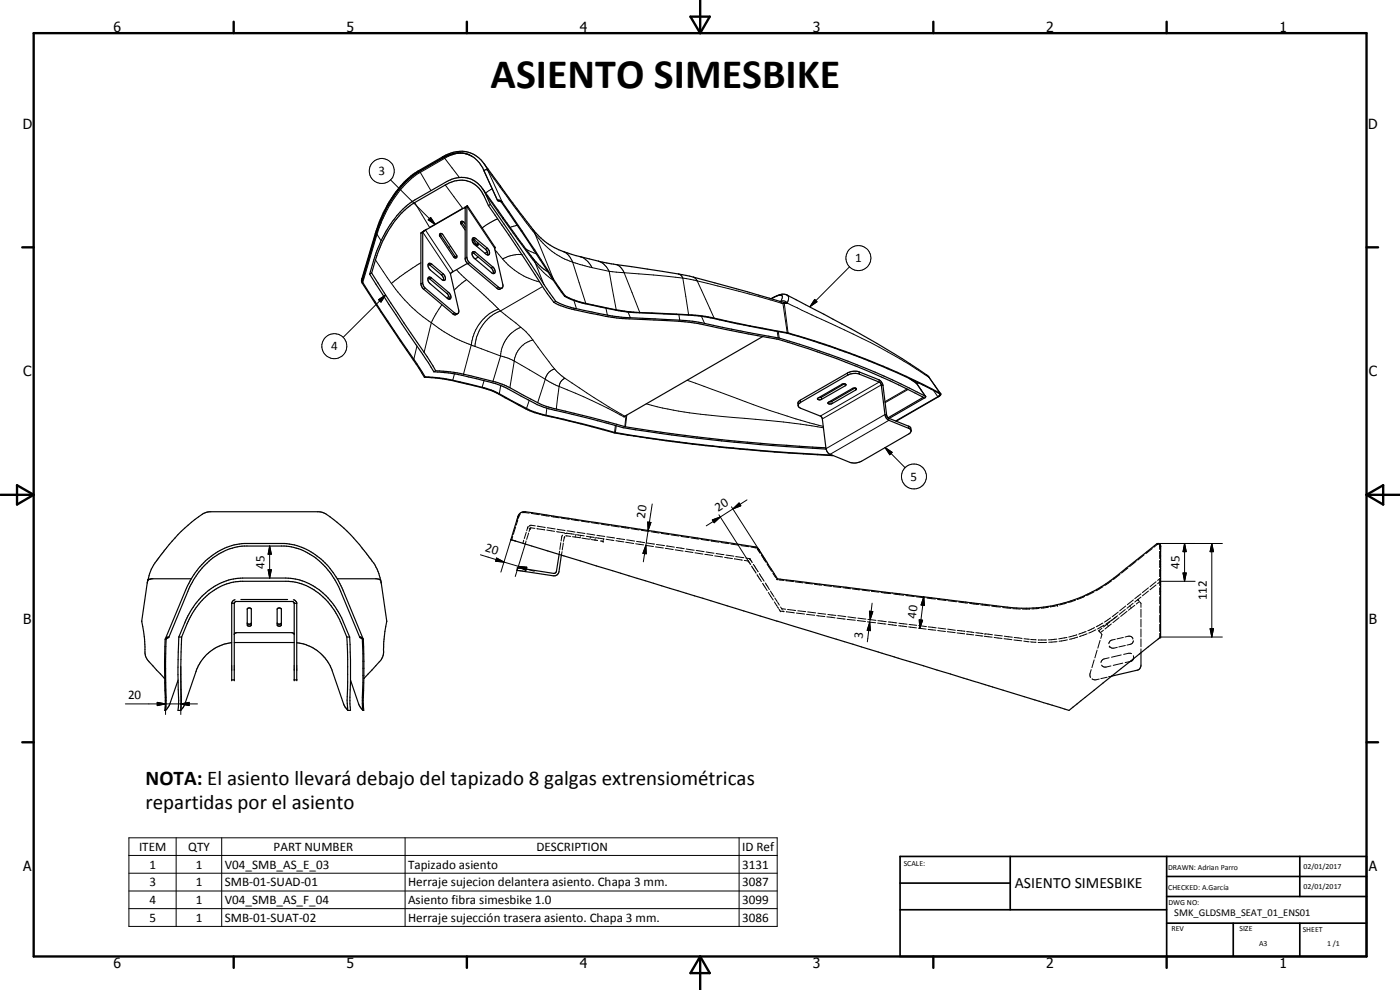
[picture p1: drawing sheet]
<svg xmlns="http://www.w3.org/2000/svg" width="420mm" height="297mm" viewBox="0 0 420 297" stroke-linecap="round" stroke-linejoin="round" font-family="sans-serif">
<g fill="none" stroke="#000" stroke-width=".3">
<path d="M117.2 54l13.4 13.4M125.5 51.3l-.1 .1 .1 .3M125.9 51.5l.2 .2M126.1 51.7a31.7 31.7 0 0 0-11.7 15.2l-1.3 3.4M126.1 51.7l3.2 5.5M132.9 47l-.2 .4 .2 .1M133.3 47.2l.2 .3M133.5 47.5l-7.4 4.2M133.5 47.5l4.4 5.8M133.6 55.5l5.2 7M137.7 46l-1.5 .3-2.7 1.2M145.2 49l1.2 2.1"/>
<path d="M145.9 58.5l8.1 11.5 6.6 8.8M146.4 51.1l-.7-.2-.5 .3 4.1 8.9M146.4 51.1l4.3 9.6M146.4 51.1l14.2 19M147.7 56.6l-2 1.3M150.2 55.8l-.1 .5M112.7 78l4.8 7M112.7 70h.1M112.7 70h-.1M112.8 69.9l.2 .1M112.8 69.9l-4 13.6M112.8 69.9l-.1 .1"/>
<path d="M113 70.2l.1 .1M113.1 70.3l-4.2 14.5M113.1 70.3l1.3 2M124.4 60.8l4.5 7.4M126.3 78.8l-4.7 3.1-4.1 3.1M126.9 69.6l8.3 12.5M128 68.7l-.3 .3 8.3 12.5M128.5 66l.7-.8 1.4 2.2zM129.2 65.2l1.4 2.2-2.1-1.4zM129.6 79.2l-.6 .3M132.3 70.6l-.3 .3M135.2 73.9l-.5 .3"/>
<path d="M136.5 76.8l-.4 .3M138.7 66.9l-.3 .3M139.7 62l-.3 .3 .2 .3M140.1 77.2l-.5 .3M140.1 62l8.3 12.4M140.9 78.8l-.5 .4M142.7 75.7l-.5 .3M142.8 73.2l-.3 .2M142.8 71.6l-.5 .3M146.3 74.5l-.6 .3M148.5 74.9l2.3 2.8M149.4 65.7l-2.6 1.3-2.1 1.4"/>
<path d="M150.8 77.7a21.4 21.4 0 0 0 11.2 6.9M150.9 65.2v.5M155.3 67.6l-2.2 .6M156.6 76.4h-.3a8.6 8.6 0 0 0-4 .6l-1.5 .7M157.8 74.7l3.2 1.5M159.8 77.4l.8 1.4M159.8 68.7l.8 1.4M160.6 70.1a22.4 22.4 0 0 0 11.3 8.6M160.6 70.1l5.5 13.6M160.6 78.8a20.1 20.1 0 0 0 5.5 5.3M160.6 78.8l2.6 6.5M169 75.4a5.1 5.1 0 0 1 2.9 3.3"/>
<path d="M171.9 78.7l5.8 1.6M171.9 78.7l3.9 12.3M174.1 77l1.1 .4 .9 .7 1.6 2.2M179.6 78.4l.9 .3a6.1 6.1 0 0 1 2.3 2.7M184.8 79.4h.2a4.3 4.3 0 0 1 2.3 2.4M113.6 89.9l2.1-1.4-1.4 2.1zM115.7 88.5l-12.7 12.7M117.5 85a44.8 44.8 0 0 0 11.9 11.8M126.9 84.8l-.6 .3M127.7 86.5l-.5 .3M129.4 96.8a41.2 41.2 0 0 0 12 6.7M129.4 96.8l-2.1 8.9"/>
<path d="M129.5 83.4l-.5 .3M132.6 91.4l-1.8 2.7-1.4 2.7M133 82.2l-.6 .3M134.7 87.8l-.6 .3M134.7 88.8l-.6 .6M136.4 93.9l-.5 .2M137 80.9l3 3M140 83.9l4 3.5 6.2 5.9M140 83.9l-3.7 3.2M147.9 80.1l-.5 .3M149.6 92.7l-1.9 .9-1.4 1a13.4 13.4 0 0 0-4 5.5l-.9 3.4M149.6 86.2l-.5 .3"/>
<path d="M150.2 93.3l-1.5 .7a12.4 12.4 0 0 0-5.5 6.6l-.7 3.3M150.2 93.3l6.1 4.9M156.3 98.2a9.3 9.3 0 0 0-4 3l-.2 .3a10.3 10.3 0 0 0-1.9 5.3M156.3 98.2l1.6 1.4 2 2.4M162.8 86l-12.6 7.3M172.2 90.2l.8 2.4M177.7 80.3l5.1 1.1M181.9 92.5l.4 2M182.8 81.4l4.5 .4M182.8 81.4l2.1 11.6M187.3 81.8l17.6 1.6M187.3 81.8l4.7 12"/>
<path d="M188.5 93.6l.7 1.7M203.6 82.2a1.78 1.78 0 0 1 1.3 1.2M203.7 94.4l.3 1.7M204.9 83.4l4.3 .9M204.9 83.4l1.8 11M208.1 83.1l.5 .3 .6 .9M209.2 84.3l12.5 3.1 12.8 3.6M209.2 84.3l5.1 11.2M210.5 94.9l.9 2.1M231.5 89.7l1.6-.9a1.27 1.27 0 0 1 1.7 0l-.1 .7-.4 1M231.6 89.5l-.1 .1M233.2 99.4l.3 2"/>
<path d="M233.6 99.5l.2 1.9M234 90.4l.2 .1M234.2 90.5l.3 .5M234.3 90.5l1-.2 1 .6M234.5 91l.5 .1 1.3 8.7M235.4 90.9l1.1 9M236.2 88.5a1.76 1.76 0 0 1 .1 2.4M236.3 90.9l-.1 .2M236.3 90.9l8.8 4.3a198.3 198.3 0 0 1 33.7 18M244.5 89.8l.7 .8-2.1 1.4zM255 80.1l-11.9 11.9M125.1 103.8l-.9 4"/>
<path d="M136.4 112.2l-.5 1.9M141.4 103.5l1.1 .4M141.4 103.5l-2.3 8.8M142.5 103.9l7.7 2.9M145.3 114.2l-.6 2M150.2 106.8l2.2 .6 1.9 .9M150.2 106.8l-2.3 7.6M150.3 115.7l-.5 2.5M154.3 108.3l9.3 5.5M154.3 108.3l-1.3 8M159.9 102a7.5 7.5 0 0 0-5.6 6.3M159.9 102l6.5 8.7"/>
<path d="M163.6 113.8l4.2 2.2M163.6 113.8l-2.2 7M166.4 110.7l-1.6 .9-.8 1.2-.4 1M166.4 110.7l3.1 2.8M167.8 116a163.5 163.5 0 0 1 19.5 9.1M167.8 116l-.8 6.7M169.5 113.5l-1.3 1.1-.4 1.4M169.5 113.5l8.8 5.8 9.2 5.6M206.2 114.1l7.6 2.7a273.8 273.8 0 0 0 33.3 11.1M246.5 119.2l.1 .6M253.6 115.2l.1 .5M254.3 111.9l.1 .7"/>
<path d="M256.7 116.5l.1 .5M257.8 111.6l.1 .7M263.8 114l.1 .6-17.7 10.2M265 115.7l-.5-.2-17.7 10.2M272.2 116.7l-6.6 3.8M272.5 116.9l-6.9 3.9M272.7 113.5l2.3 1.5M273.3 113.7h.1M274.9 114.9l.1 .1M275 115l.2 .1M275 115l2.7 3.9M275.7 114.9l-.5 .3"/>
<path d="M276.8 119l.1 .3M278.1 112.5l.7 .7M278.8 113.2l3.3 4.8M278.8 113.2l.2 .2M280.2 117.1l1.3 1.9M158.8 120.1l-.8 2.5M164.1 122.5l-.2 2.1M184.7 127.7l-.3 2.1M184.9 127.8l-.2 2M187.9 124.7l-.4 3.3M188.1 124.5l-.4 3.6M194 121.2l1.6 .4a107.2 107.2 0 0 0 14.7 2.7l6.5 .7a282.3 282.3 0 0 1 30.3 3.4"/>
<path d="M240.2 120.1l.1 .6M249.7 120.4l.1 .7M265.6 134.3l2.1 1.4-.7 .7zM265.6 134.3l6 6M266.1 124.6l-.5-.2-17.7 10.2M266.7 125.5l.1 .6-17.7 10.2M272.6 127.8l.1 .7M154.8 158.1l-.7 2.2M155.4 156l-.5 1.6M155.7 155h.1M156.1 154.3l-.6 1.2M156.8 153.8l2 .2"/>
<path d="M157.9 159.7l-.6 1.9M158.4 158.3h.1M158.4 158.3l-.3 1M158.6 157.9l-.2 .4M158.7 159.9l-.6 1.9M159 157.6h.1M159 157.6l1.6 .2M159.1 158.5h.1M159.1 158.5l-.3 1M159.1 158.4h.1M159.1 158.4v.1M159.2 158.4l1.3 .1"/>
<path d="M159.4 154.1l2.4 .3M161.1 158.6l2.4 .4M161.2 157.9l2.4 .3M162.4 154.5l2.4 .4M164.1 159l2.3 .4M164.2 158.3l2.4 .4M165.4 155l2.4 .4M167 159.5l2.4 .4M167.2 158.8l2.4 .4M168.4 155.4l2.4 .4M170 160l2.4 .3M170.2 159.3l2.4 .3"/>
<path d="M171.4 155.9l2.4 .4M173.2 159.7l2.3 .4M174.4 156.3l2.4 .4M177.4 156.8l2.4 .4M180.4 157.3l2.4 .3M183.4 157.7l2.4 .4M186.4 158.2l2.4 .3M189.4 158.6l2.4 .4M192.4 159.1l2.4 .4M194.4 156.6l1 .2-.9 2.4zM195.4 159.6l2.4 .3M195.7 151.2l-2.6 17.4"/>
<path d="M213.8 156l2.4-.9-1.9 1.7zM215.8 154.5l8.8 13.8M219.5 152.1l8.2 12.7M220 152.7l1.8-1.8 .5 .9zM224.2 150l-12.2 7.8M80.5 170.9h.9l-.5 2.5zM80.9 163.8l.5 2.5h-.9zM80.9 163.8v9.6M144.2 166.5l7.1 2.2M149 167.4l2.3 1.3-2.6-.3zM151.3 168.7l4.3 1.2M153.3 161.9l-3 9.8"/>
<path d="M153.9 160.9l-.3 1.1M155.6 169.9l2.5 .3-.3 1zM155.6 169.9l4.7 1.5M157.2 162.1l-.3 .9M157.9 162.3l-3.3 10.7M167.9 165.4l-.1 1M168.3 162.8l-.3 2M168.7 165.5l-.2 1M168.9 160.6l-.5 1.7M169.1 162.9l-.4 2.1M169.4 161h.1M169.4 161l-.3 1.4"/>
<path d="M169.7 160.8l1.6 .2M170.3 160l-.8 .1M171.8 161l2.3 .3M172.7 160.9l-.1 .3M172.8 160.4l-.1 .3M173 160.4l2.3 .4M174.1 161.1v.3M174.2 160.6v.3M174.7 161.5l2.2 .3M176 160.9l2.3 .3M176.1 160.1l2.4 .4M177.1 161.6v.2"/>
<path d="M177.2 161.1v.2M177.4 161.9l1.2 .2M178.6 162.1l.8 .1M178.6 161.8v.3M178.6 161.3v.2M178.9 161.3l2.4 .4M179.1 160.6l2.4 .4M180.2 162.3l.8 .1M181 162.4h.1M181 162.2v.2M181.1 161.7v.2M181.9 161.8l2.3 .4"/>
<path d="M182.1 161.1l2.4 .3M184.9 162.2l2.3 .4M185.1 161.5l2.4 .4M187.8 162.7l2.4 .4M188.1 162l2.3 .3M190.8 163.2l2.4 .3M191 162.4l2.5 .4M193.7 163.6l2.4 .4M193.8 163.6l.2 2.6-1.1-.2zM194 162.9l2.4 .3M196.7 164.1l2.4 .3M197 163.4l2.4 .3"/>
<path d="M198.4 160l2.4 .4M199.7 164.5l2.3 .4M200 163.8l2.4 .4M201.4 160.5l2.4 .3M202.6 165l2.4 .4M203 164.3l2.3 .3M204.4 161l2.4 .3M205.6 165.4l2.4 .4M205.9 164.7l2.5 .4M207.4 161.4l2.4 .4M208.6 165.9l2.3 .3M208.9 165.1l2.4 .4"/>
<path d="M210.4 161.8l2.4 .4M211.5 166.3l2.4 .4M211.9 165.6l2.4 .4M213.4 162.3l2.4 .4M214.5 166.8l2.4 .3M214.9 166.1l2.4 .3M216.4 162.8l2.4 .3M217.5 167.2l2.3 .4M217.9 166.5l2.3 .4M219.4 163.2l2.4 .4M220.4 167.7h.1M220.5 167.7l2.3 .4"/>
<path d="M220.8 167l2.4 .3M222.4 163.7l2.4 .3M223.4 168.1l1.2 .2M223.8 167.4l1.2 .2M224.6 168.3h.1M224.6 168.3l.6 1M225 167.6h.1M225 167.6l.1 .1M225.1 167.7l.7 1M225.1 167.7h.1M225.2 169.3h.1M225.4 164.1l1.5 .3"/>
<path d="M225.6 169.8l1.3 2.2M226.1 169.3l1.4 2.3M227.2 164.6l.2 .3M227.2 172.5l1.3 2M227.2 172.5h.1M227.4 164.9h.1M227.4 164.9l.7 1.1M227.5 164.9v.1M227.9 172.1l1.4 2.3M228.5 166.5l1.4 2.2M228.8 175l1.4 2.2M229.7 174.9l1.2 2"/>
<path d="M230.2 169.2l1.4 2.2M230.6 177.8l1.5 2.2M231.2 177.3l1.1 1.7M231.9 172l.9 1.3M232.5 179.4l.7 1.1M233 173.6l.2 .3M233.1 173.9h.5M233.8 174l1.4 .2M235.8 174.2l2.3 .3M238.7 174.6l2.2 .3M241.5 174.9l2.3 .3M244.4 175.3l2.3 .3"/>
<path d="M247.3 175.6l2.2 .3M250.1 176l2.3 .3M253 176.3l2.3 .4M255.8 176.7l2.3 .3M258.7 177l2.3 .3M261.5 177.4l2.3 .3M264.4 177.8l2.9 .3M268.2 178.2l3 .4M271.9 178.7l2.5 .3M275 179.1l2.6 .3M277.2 179.1l.2 2.6-1-.2zM277.2 179.1l-1.2 9.4"/>
<path d="M278.2 179.5l2.5 .2M281.4 179.9l2.5 .3M325.5 178.9l-2.2 1M328.3 177.6l-2.2 1.1M331 176l-2.1 1.3M333.7 174.2l-2.2 1.5M336.1 172.3l-2 1.6M338.5 170.4l-1.9 1.6M340.9 168.4l-1.9 1.6M341.5 179.9h.1M341.5 179.9l-.9 .7M341.5 179.9l.2 .3"/>
<path d="M342.4 179.2l-.9 .7M342.4 178.2l-1.8 1.4M343.4 166.5l-2 1.6M344.7 177.3l-1.9 1.5M344.7 176.4l-1.9 1.4M345.8 164.6l-1.9 1.5M347 175.5l-1.9 1.5M347 174.5l-1.9 1.5M347.5 163.1h19.3M347.6 163.3l-1.3 .9M347.9 163.4l.2 1.5M348.1 163.8h.1"/>
<path d="M348.1 165.4v2.2M348.1 168.1v2.2M348.1 170.9v2.1M348.1 173.6v2.2M348.1 176.3v2.2M348.1 179v2.2M348.2 163.8h.1M348.3 173.4l-.9 .8M355 171.9h1l-.5 2.5zM355.5 163.1l.5 2.4h-1zM355.5 163.1v11.3M358.7 174.4h-10.4l-.9 .7"/>
<path d="M363.7 163.1l.5 2.4h-1zM363.7 163.1v28M232.4 180.6l.8 1.3M233.3 182.1l.3 .4M233.4 180.8l.5 .8M233.8 182.8l.3 .5M234.3 182.1l.3 .5M234.6 182.6l.2 .3M234.6 182.6l1.2 .2M235 183.3l.2 .3M235.4 183.5l-1.3-.2 .2 .3M236 183.6l2.4 .3"/>
<path d="M236.4 182.9l2.4 .3M239 183.9l2.5 .3M239.4 183.3l2.4 .2M242.1 184.3l2.4 .3M242.4 183.6l2.4 .3M245.1 184.7l2.5 .3M245.4 184l2.4 .3M248.1 185.1l2.5 .3M248.4 184.4l2.5 .3M251.2 185.5l2.4 .3M251.4 184.7l2.5 .3M254.2 185.8l2.5 .3"/>
<path d="M254.5 185.1l2.4 .3M257.3 186.2l2.4 .3M257.5 185.5l2.4 .3M260.3 186.6l2.5 .3M260.5 185.8l2.4 .3M260.9 183.4l1 .1-.8 2.4zM261 186.7l.2 2.5-.9-.1zM261 186.7l-.7 5.9M261.1 185.9l-.1 .8M261.7 181l-.6 4.9M263.4 186.9l2.5 .3M263.5 186.2l2.5 .3"/>
<path d="M266.5 187.3l2.6 .4M266.6 186.6l2.5 .3M269.7 187.7l2.4 .3M269.8 187l2.4 .3M272.7 188.1l2.3 .3M272.8 187.4l2.3 .2M275.6 188.5l2.3 .3M275.7 187.7l2.3 .3M275.9 186l1 .1-.9 2.4zM278.5 188.8l2.3 .3M278.6 188.1l2.4 .3M281.4 189.2l2.3 .3"/>
<path d="M281.5 188.4l2.3 .3M284.3 189.5l2.4 .3M284.4 188.8l2.3 .3M284.6 180.3l2.5 .3M287.2 189.9l2.3 .3M287.3 189.1l2.3 .3M287.7 180.6l2.7 .4M290 190.2l2.2 .3M290.1 189.5l2.2 .3M291 181l2.7 .4M292.8 190.6l2.2 .2M292.9 189.8l2.2 .3"/>
<path d="M294.3 181.5l2.7 .3M295.5 190.9l2.3 .3M295.6 190.2h.1M295.6 190.2l2.2 .3M297.6 181.9l2.7 .3M298.4 191.3l2.3 .3M298.5 190.5l2.3 .3M300.9 182.3l2.5 .2M301.3 191.6l2.4 .3M301.4 190.9l2.4 .3M303.9 182.6l2.3 .2M304.3 192l2.4 .3"/>
<path d="M304.4 191.3l2.3 .3M306.8 182.8h2.3M307.2 192.4l1.7 .2M307.3 191.6l1.6 .2M309.3 192.6l1.6 .1M309.3 191.9l1.7 .1M311.6 192h2.5M311.9 182.5l-2.2 .2M314.1 192.7l-2.5 .1M314.7 182.2l-2.2 .3M315.3 182.1h-.1M317.1 191.8l-2.4 .2"/>
<path d="M317.2 192.5l-2.5 .2M317.4 181.7h.1M317.4 181.7l-2.1 .4M320.1 180.9l-2.1 .6M320.2 191.3l-2.5 .4M320.3 192l-2.5 .4M322.8 180.1l-2.1 .7M323.2 190.5l-2.5 .6M323.4 191.2l-2.4 .6M326 189.5l-2.2 .8M326.3 190.2l-2.3 .8M328.4 198l-.7 2.3"/>
<path d="M328.5 188.3l-2 .9M328.9 189l-2.1 .9M329.3 195.1l-.7 2.3M330.1 192.2l-.6 2.3M330.4 190l.3 .4-.3 1.2M330.6 199.6l.8 .6 2-.4M330.7 188.5l-.9 .7 .3 .5M331 186.9l-2 1.1M331.2 189.1l-1 .7M331.4 187.6l-2 1.1M332.2 187.3l.2 .2M332.5 187.7l.2 .2"/>
<path d="M332.9 197.4l-1.8 .4-.5 .5-.2 .5M332.9 193.9h.1M332.9 193.9l.9 .6 1.5-.3M333.1 186.6l-1.9 1.5M333.3 185.4l-1.8 1.2M333.5 187.2l-1.9 1.5M333.8 186l-1.9 1.3M334.7 191.8l-1.4 .4-.5 .9M335.1 185l-.9 .7M335.4 184.7l-1.9 1.5M335.6 183.6l-1.8 1.4M335.9 185.3l-1.9 1.5"/>
<path d="M336.5 196.5l-2.9 .7M337 199l-2.9 .6M337.1 191.3l-1.9 .4M337.6 191.1a1.86 1.86 0 0 1 2 0l.4 .4M337.7 193.7l-1.9 .4M337.7 182.9l-1.8 1.5M337.9 181.8l-1.9 1.5M338.2 183.4l-1.9 1.6M339 181.8l.2 .2M339.1 198.5l-1.4 .3M339.4 182.2l.1 .2M339.5 196.1l-.8-.1-1.5 .3"/>
<path d="M340 191.5h.1M340.1 181l-1.9 1.5M340.1 180l-1.8 1.4M340.1 192.2l-.4 .9-1.5 .4M340.1 196.8v.9M340.6 181.6l-1.9 1.5M341.7 180.2l.1 .1M342 180.5l-1 .7M342.1 180.6l.3 .4v1.2M342.4 182.8v2.4M342.4 185.8v2.3M342.4 188.7v2.4"/>
<path d="M342.4 191.7v2.4M342.4 194.7v1.1M348.1 181.8v2.2M348.1 184.5v2.2M348.1 187.3v2.2M348.1 190v1.2M348.1 191.3h.1M348.3 191.1h18.5M363.2 188.6h1l-.5 2.5zM37.6 211.2h21.7M47.2 210.7l2.5 .5-2.5 .5zM49.7 200.4v14"/>
<path d="M54.3 211.2l2.5-.5v1zM54.3 200.1v14.3M327.5 200.9l-.4 1.4 .2 .9M327.7 203.7l.9 .3 1.3-.2M332.3 203.2l-1.9 .4M333.7 202.9l-1 .2M38.7 251.4h194.5v26.6h-194.5zM38.7 256.7h194.5M52.9 251.4v26.6M66.5 251.4v26.6M121.6 251.4v26.6M221.8 251.4v26.6"/>
<path d="M38.7 262h194.5M38.7 267.3h194.5M38.7 272.6h194.5"/>
<circle cx="114.6" cy="51.3" r="3.7"/>
<circle cx="257.6" cy="77.4" r="3.7"/>
<circle cx="100.3" cy="103.9" r="3.8"/>
<circle cx="274.3" cy="143" r="3.8"/>
</g>
<g fill="none" stroke="#000" stroke-width=".35">
<path d="M141.6 46.9a8.7 8.7 0 0 0-8.7 .6l-7.4 4.2a25.9 25.9 0 0 0-7.6 7.8 40.5 40.5 0 0 0-4.7 9.9l-4.3 14.4M144.8 56.6l13.5 18.7a20.2 20.2 0 0 0 6.2 6.3M126.3 69.9l.1 15.7 .5 1 9 7.5 .7 .4 .8-.4M126.9 69.6v15.5l.1 .5 .5 .7 9.3 7.8a.72 .72 0 0 0 .8-.2 .72 .72 0 0 0 .1-.9l-2.5-10.9 5.1-3.1M126.9 69.6l-.6 .3M127.7 69l-1.4 .9M127.7 69l-.8 .6M128.5 79.3l.4-.3 .7 .2 3.4 3a1.21 1.21 0 0 1 .3 2h-.2M128.5 79.3l4.1 3.3 .5 .9v.7M128.5 79.3l.1 .9 .5 .8 4 3.2M132 70.1h.5l.4 .3 4.1 6.2v.7h-.6l-.3-.2-4.2-6.4zM132.2 70.1v.4l4.3 6.3 .6 .3"/>
<path d="M138.6 66.4v.4l1 1.4M138.8 62.5l-9.9 5.7M139.6 67.2l-.4-.5a.51 .51 0 0 0-.7-.3 .51 .51 0 0 0-.1 .8l1.2 1.8M139.6 62.2h.1M139.6 62.2l-11.9 6.8M139.6 62.2l.1 16 .7 1 8.7 7.3 .7 .3 .9-.4M140.1 62l-.5 .2M140.3 61.8l8.3 12.4-.2 .2 2.5 11a.75 .75 0 0 1-.2 1 .75 .75 0 0 1-1.1-.2l-8.7-7.4-.6-.9-.2-.5v-15.4M140.3 61.8l-.2 .2M140.3 61.8h-.3M141.7 75.8l5.7 4.6a1.7 1.7 0 0 1 .6 1.7M141.8 72.3l.7 1.1"/>
<path d="M141.8 71.6l4.1 3.4 .5 .9-.1 .6M141.8 75.6l.3-.1 .5 .1 5.3 4.5a1.19 1.19 0 0 1 .3 2l-.7-.3-5.1-4.3a1.6 1.6 0 0 1-.6-1.9zM141.8 71.7l1 1.5 .7 .2M141.8 71.5l.5-.2 .5 .3 3.5 2.9a1.36 1.36 0 0 1 .2 2l-.7-.3-3.4-2.9a1.52 1.52 0 0 1-.6-1.8zM143.3 72.7l.2 .7M143.5 73.4l-.3 .3h-.4M143.5 77.1l-.9 .6M146.3 75.6l-.8 .4M146.6 61.7l-1.2-2.6a7.7 7.7 0 0 0-11.8-3.6l-9.2 5.3a27.5 27.5 0 0 0-9.8 12.1l-1.3 3.2-1.8 5.8M146.6 61.7l8.1 11.7 8.7 13.4 2.8 3.9M147.2 61.3l-.6 .4M147.2 61.3l-1.3-2.8a8 8 0 0 0-12.3-3.8l-9.1 5.3a22.8 22.8 0 0 0-7.1 7l-2.6 4.3-1.4 3.3-2.5 7.7"/>
<path d="M147.2 61.3l19.6 29.1M149.3 60.1l-4.4-9.8-1.1-1.5a8.1 8.1 0 0 0-11.1-1.4l-7.3 4.2a30 30 0 0 0-11.4 14.9l-5.2 17M149.3 60.1l1.1 .5 19 28.3M149.3 60.1h.1a1.27 1.27 0 0 1 1.3 .6l18.9 28.1M108.5 83.9v.6a394.7 394.7 0 0 0 16.4 24.8l2.5 3.9M108.5 83.9l5.1-16.6 1.7-4.1 2.3-3.9a26.9 26.9 0 0 1 4.7-5.7l2.1-1.7 8.5-4.9a9.3 9.3 0 0 1 9.7-.4l1.2 .9 1.1 1.2 14.4 19.3a20.7 20.7 0 0 0 12.3 8.3l11.9 2.9 23.5 3.6 17.3 4.7 11.7 3.5M108.8 83.5l.1 .3M108.8 83.5l-.3 .4M108.9 83.8l-.1 .8 1.9 3.1 16.9 25.4M110.9 82.3l5.8 9.1 13.5 20.1M111.5 81.9l9.7 15 7 10.2 2.6 4.2M111.5 81.9l-.6 .4"/>
<path d="M128.5 83.4l5.8 4.8 .5 1v.6M128.6 83.2h.7l5.4 4.6a1.16 1.16 0 0 1 .1 2l-.5-.3-5.4-4.5-.5-.9zM166.2 90.7a27 27 0 0 0 8.6 2.8l10.3 1.9 22.4 1.4 19.9 3.9a73.3 73.3 0 0 1 15 3.9 222.6 222.6 0 0 1 34.7 14.6M166.8 90.4l-.6 .3M166.8 90.4a32.2 32.2 0 0 0 10.8 3.2l8.8 1.6 10.2 .5a76.7 76.7 0 0 1 14 1.2l14.5 3a102.8 102.8 0 0 1 20.8 5.4 210.6 210.6 0 0 1 31.9 13.6M169.4 88.9a25.2 25.2 0 0 0 8.5 2.7 79.6 79.6 0 0 0 21.4 2.6 79.1 79.1 0 0 1 22 3l14.8 2.7a226.7 226.7 0 0 1 46 18.3l-.6 .8-12.7 7.3M169.6 88.8l-.2 .1M169.6 88.8a30.3 30.3 0 0 0 10.7 3.2l5.4 1.1 6.3 .7a167.9 167.9 0 0 1 20.5 1.3l16.4 3.4a105.1 105.1 0 0 1 20.2 5.3l11.8 4.4a198.3 198.3 0 0 1 21.5 10l-.5 .7-12.9 7.5M231.5 89.6l1.6-.8a3.3 3.3 0 0 1 3.1-.3l5.6 2.9a305.9 305.9 0 0 1 36.8 21.5l3.7 5.2M236 91l.2 .1M236 91l-1 .1M127.4 113.2a76.2 76.2 0 0 1 19.2 3.7l1.9 .7 5.2 2.8a32.3 32.3 0 0 0 13.5 5.1l10.5 2.6a110.4 110.4 0 0 0 20.2 3.9l9.9 1.3 14.3 1.4 14.7 1.2 13.2 .8"/>
<path d="M127.6 113.1a83.4 83.4 0 0 1 21.1 4.5l1.1 .6a53.9 53.9 0 0 0 12.4 6l15.6 3.7a115.3 115.3 0 0 0 20.3 4l24.1 2.7 10.4 .9 17.1 1.1M127.6 113.1l-.2 .1M130.2 111.5a74.1 74.1 0 0 1 21 4.6l1.1 .5a57.5 57.5 0 0 0 11.7 5.8l17.9 4.5a53.3 53.3 0 0 0 12.4 2.6 551 551 0 0 0 53.6 5.2M130.8 111.3h1.1a73.6 73.6 0 0 1 16.8 3.3l.7 .2a32.6 32.6 0 0 1 7.7 3.8 29.3 29.3 0 0 0 9 4l16.4 4a53.9 53.9 0 0 0 12.3 2.6 552.9 552.9 0 0 0 53.1 5.2M130.8 111.3l-.6 .2M228.9 101l-41.6 24.1M245.4 119.5l7.2-4.2a.78 .78 0 0 1 1.3 .3l-7.3 4.2a.8 .8 0 0 1-1.2-.3zM253.4 115.1l-7 4.2h-.7M256.6 116.4l-6.9 4-.9 .2M273.1 113.7l2.1 1.4 2.6 3.9M277.1 119.2v.1M277.1 119.3l-10.6 6"/>
<path d="M277.8 118.9l-.2 .5-10.7 6.1M282.3 118.1h.1M239.6 121.7l-.1-1 .7-.6 14.1-8.2a4.6 4.6 0 0 1 3.5-.3l6 2.4 .6 .4 .6 1 1.3 9.7 .4 .4 6.2 2.4 .4 .5 .2 .8M239.7 121.2l14.7-8.6a4.3 4.3 0 0 1 3.5-.3l6.4 2.7 1.3 9.6 .7 1.3 6.4 2.6a.85 .85 0 0 1 .7 .9 .85 .85 0 0 1-.7 .8l-14.1 8.2a4.6 4.6 0 0 1-3.6 .3l-6.1-2.5-.4-.3-.6-1-1.2-9.6-.4-.4-6.1-2.4-.6-.6zM248.5 120.8l7.3-4.2a.96 .96 0 0 1 1.2 .1l-7.2 4.4a.84 .84 0 0 1-1.3-.3zM155.7 154.3l1-.7 1-.1 68.9 10.6a4.4 4.4 0 0 1 2.1 2.3l4.6 7.3 60.7 7.4a71.7 71.7 0 0 0 18.1 1.2 43.2 43.2 0 0 0 22.9-9.4l12.1-9.7 .8-.1 .4 .5v27.5l-27.5 22-167.5-51.2zM44.2 174.6l-1.7 11.8a50.4 50.4 0 0 1 1.1 10.3l.8 1.5 5 5.4M44.5 173.9a16.6 16.6 0 0 1 4.4-8.1l.3-.5a44.3 44.3 0 0 1 12.4-11.5l1.3-.3h32.8a7.1 7.1 0 0 1 4.4 2.4 58.3 58.3 0 0 1 13.1 14.9l.9 3.1M44.5 173.9h.2M44.5 173.8l-.3 1.2M44.6 173.9h.1M57.4 173.7h-11.9l-.8 .2"/>
<path d="M70.6 180l-.7 .3-.4 .7M72.3 179.9h14M88 180l.7 .3 .4 .5v23.2h-.8v-23.1l-.6-.4h-16.8l-.5 .3-.1 23.2h-.8v-23M101.2 173.7h11.8l1.1 .2M114 173.9h.1M114.1 173.8l.3 1.2M114.4 174.6l1.7 11.8a46.6 46.6 0 0 0-1 10l-.9 1.8-5 5.4M167.8 166.4l-.8 5-.5 .6-11.2-1.7-.2 .8 11.5 1.7 .6-.3 .5-.7 .8-5.3M233.3 173.7h.1M49.6 191.7l6.1-14.6a22.6 22.6 0 0 1 14.6-13.6l3.1-.4h11.9a21 21 0 0 1 16.7 11.9l7 16.7M50.7 191.1l-.6 .2-.5 .6-.2 8.7 .2 10.6-.2 1.9h.3M50.7 191.1l5.7-13.7a21 21 0 0 1 15.5-13.4l13.3-.2a16.9 16.9 0 0 1 7.1 2.1 23.2 23.2 0 0 1 9.9 11.5l5.7 13.7"/>
<path d="M50.7 191.1l-.8 .5a218.3 218.3 0 0 0-.1 20.5l-.1 1M53.7 191.1h.8M53.7 191.1l2.4-5.7a25.5 25.5 0 0 1 5.1-7 17.4 17.4 0 0 1 11.6-5h13a18.8 18.8 0 0 1 16 10.7l3.1 7M53.7 191.1l-.3 9.1 .2 10-.2 2.9h.9M54.5 191.1l1.7-4a19.6 19.6 0 0 1 13.9-12.4l2-.3h14.4a17.9 17.9 0 0 1 13.6 8.5l1.8 2.9 2.2 5.3M54.5 191.1l-.2 9 .1 8.9-.1 4.1M69.5 192.8a13 13 0 0 0-10.7 8.7l-3.4 10-1.1 1.6M69.5 181h.8M70.3 192.8h18M70.3 190.2l.8-.4h16.5l.7 .4M74.4 182.5h.7l.3 .3v4.7a.7 .7 0 0 1-1.2 .1v-4.9zM75.4 186.9a.7 .7 0 0 1-1.2 .1"/>
<path d="M83.2 186.9a.72 .72 0 0 0 1.2 0M83.3 182.6l.6-.2 .5 .4v4.7a.72 .72 0 0 1-1.2 0zM88.3 181h.8M89.1 192.8a12.9 12.9 0 0 1 10.7 8.7l3.4 10 1.2 1.6M104.1 191.1l.2 6.8-.1 12.2 .2 3M104.1 191.1h.8M104.9 191.1l.3 13.6a37.4 37.4 0 0 0 0 8.4h-.8M107.9 191.1l.8 .7 .2 13.1a37.2 37.2 0 0 0 0 8.2M107.9 191.1l.8 .3 .3 .5 .2 10.8-.2 7.5 .2 2.9h-.3M340.1 197.7l-.4 .5-.6 .3M342.4 195.8v3.8l-.4 1.1-.5 .3-7.8 1.9M53.5 204l-2.7 7.6-1.1 1.5"/>
<path d="M105.2 204l2.5 7.4 1.2 1.7"/>
</g>
<g fill="#000">
<circle cx="139.6" cy="62.2" r=".18"/>
<circle cx="140.3" cy="61.8" r=".18"/>
<circle cx="148.6" cy="74.2" r=".18"/>
<circle cx="155.5" cy="154.9" r=".18"/>
<circle cx="227.7" cy="164.8" r=".18"/>
<circle cx="348.3" cy="163.8" r=".18"/>
<circle cx="348.3" cy="191.1" r=".18"/>
<circle cx="69.5" cy="204" r=".18"/>
<circle cx="70.3" cy="204" r=".18"/>
<circle cx="88.3" cy="204" r=".18"/>
<circle cx="89.1" cy="204" r=".18"/>
</g>
<g fill="none" stroke="#000" stroke-width=".71">
<path d="M10.1 9.9h400v277.1h-400zM70.1 6.5v3.4M140.1 6.5v3.4M207.2 5h5.8l-2.9 4.9zM210.1 0v9.9M280.1 6.5v3.4M350.1 6.5v3.4M6.7 74.2h3.4M410.1 74.2h3.5M.1 148.5h10M5.1 145.6l5 2.9-5 2.9zM410.1 148.5h10"/>
<path d="M410.1 148.5l5-2.9v5.8zM6.7 222.7h3.4M410.1 222.7h3.5M70.1 287v3.4M140.1 287v3.4M210.1 287v10M210.1 287l2.9 5h-5.8zM280.1 287v3.4M350.1 287v3.4"/>
</g>
<path d="M270.1 257h140v30h-140zM303.2 257v16M350.1 257v30M390.1 257v12M270.1 265h33.1M270.1 273h80M350.1 277h60M350.1 269h60M350.1 263h60M370.1 277v10M390.1 277v10" fill="none" stroke="#000" stroke-width=".51"/>
<g fill="#000">
<path d="M129.2 65.2l1.4 2.2-2.1-1.4zM113.6 89.9l2.1-1.4-1.4 2.1zM244.5 89.8l.7 .8-2.1 1.4zM265.6 134.3l2.1 1.4-.7 .7zM194.4 156.6l1 .2-.9 2.4zM213.8 156l2.4-.9-1.9 1.7zM220 152.7l1.8-1.8 .5 .9zM80.5 170.9h.9l-.5 2.5zM80.9 163.8l.5 2.5h-.9zM149 167.4l2.3 1.3-2.6-.3zM155.6 169.9l2.5 .3-.3 1zM193.8 163.6l.2 2.6-1.1-.2z"/>
<path d="M355 171.9h1l-.5 2.5zM355.5 163.1l.5 2.4h-1zM363.7 163.1l.5 2.4h-1zM260.9 183.4l1 .1-.8 2.4zM261 186.7l.2 2.5-.9-.1zM275.9 186l1 .1-.9 2.4zM277.2 179.1l.2 2.6-1-.2zM363.2 188.6h1l-.5 2.5zM47.2 210.7l2.5 .5-2.5 .5zM54.3 211.2l2.5-.5v1z"/>
</g>
<text font-size="12.6" x="147.2" y="26.3">ASIENTO SIMESBIKE</text>
<g font-size="6.3">
<text x="43.7" y="235.6">NOTA: El asiento llevará debajo del tapizado 8 galgas extrensiométricas</text>
<text x="43.7" y="242.7">repartidas por el asiento</text>
</g>
<text font-size="4.7" x="304.6" y="266.5">ASIENTO SIMESBIKE</text>
<g font-size="4.2">
<text x="34" y="9.6">6</text>
<text x="104" y="9.6">5</text>
<text x="174" y="9.6">4</text>
<text x="244" y="9.6">3</text>
<text x="314" y="9.6">2</text>
<text x="384" y="9.6">1</text>
<text x="6.8" y="38.7">D</text>
<text x="410.6" y="38.7">D</text>
<text x="7" y="112.9">C</text>
<text x="410.8" y="112.9">C</text>
<text x="7" y="187.1">B</text>
<text x="410.8" y="187.1">B</text>
<text x="7" y="261.4">A</text>
<text x="410.8" y="261.4">A</text>
<text x="34" y="290.4">6</text>
<text x="104" y="290.4">5</text>
<text x="174" y="290.4">4</text>
<text x="244" y="290.4">3</text>
<text x="314" y="290.4">2</text>
<text x="384" y="290.4">1</text>
</g>
<g font-size="3.9">
<text x="113.6" y="52.6">3</text>
<text x="256.6" y="78.7">1</text>
<text x="99.4" y="105.1">4</text>
<text x="273.3" y="144.3">5</text>
<text x="193.5" y="155.7" transform="rotate(-81 193.5 155.7)">20</text>
<text x="215.5" y="153.7" transform="rotate(-32 215.5 153.7)">20</text>
<text x="145.4" y="165.2" transform="rotate(17 145.4 165.2)">20</text>
<text x="79.4" y="170.6" transform="rotate(-90 79.4 170.6)">45</text>
<text x="353.9" y="170.7" transform="rotate(-90 353.9 170.7)">45</text>
<text x="274.9" y="185.6" transform="rotate(-83 274.9 185.6)">40</text>
<text x="362.2" y="180.1" transform="rotate(-90 362.2 180.1)">112</text>
<text x="258.9" y="191.6" transform="rotate(-83 258.9 191.6)">3</text>
<text x="38.4" y="209.7">20</text>
<text x="41.7" y="255.3">ITEM</text>
<text x="56.5" y="255.3">QTY</text>
<text x="82.1" y="255.3">PART NUMBER</text>
<text x="161" y="255.3">DESCRIPTION</text>
<text x="222.7" y="255.4">ID Ref</text>
<text x="44.8" y="260.6">1</text>
<text x="58.7" y="260.6">1</text>
<text x="67.5" y="260.6">V04_SMB_AS_E_03</text>
<text x="122.5" y="260.7">Tapizado asiento</text>
<text x="222.7" y="260.6">3131</text>
<text x="44.8" y="265.9">3</text>
<text x="58.7" y="265.9">1</text>
<text x="67.5" y="265.9">SMB-01-SUAD-01</text>
<text x="122.5" y="266">Herraje sujecion delantera asiento. Chapa 3 mm.</text>
<text x="222.7" y="265.9">3087</text>
<text x="44.8" y="271.2">4</text>
<text x="58.7" y="271.2">1</text>
<text x="67.5" y="271.3">V04_SMB_AS_F_04</text>
<text x="122.5" y="271.3">Asiento fibra simesbike 1.0</text>
<text x="222.7" y="271.3">3099</text>
<text x="44.8" y="276.5">5</text>
<text x="58.7" y="276.5">1</text>
<text x="67.5" y="276.6">SMB-01-SUAT-02</text>
<text x="122.5" y="276.6">Herraje sujección trasera asiento. Chapa 3 mm.</text>
<text x="222.7" y="276.6">3086</text>
</g>
<text font-size="3.1" x="352.4" y="275">SMK_GLDSMB_SEAT_01_ENS01</text>
<g font-size="2.4">
<text x="271.2" y="259.7">SCALE:</text>
<text x="350.6" y="261">DRAWN: Adrian Parro</text>
<text x="391.2" y="260.6">02/01/2017</text>
<text x="350.6" y="267.1">CHECKED: A.García</text>
<text x="391.2" y="266.7">02/01/2017</text>
<text x="350.6" y="271.4">DWG NO:</text>
<text x="351.6" y="279.3">REV</text>
<text x="372" y="279.4">SIZE</text>
<text x="391" y="279.6">SHEET</text>
<text x="377.9" y="283.8">A3</text>
<text x="398.3" y="283.8">1 /1</text>
</g>
</svg>
